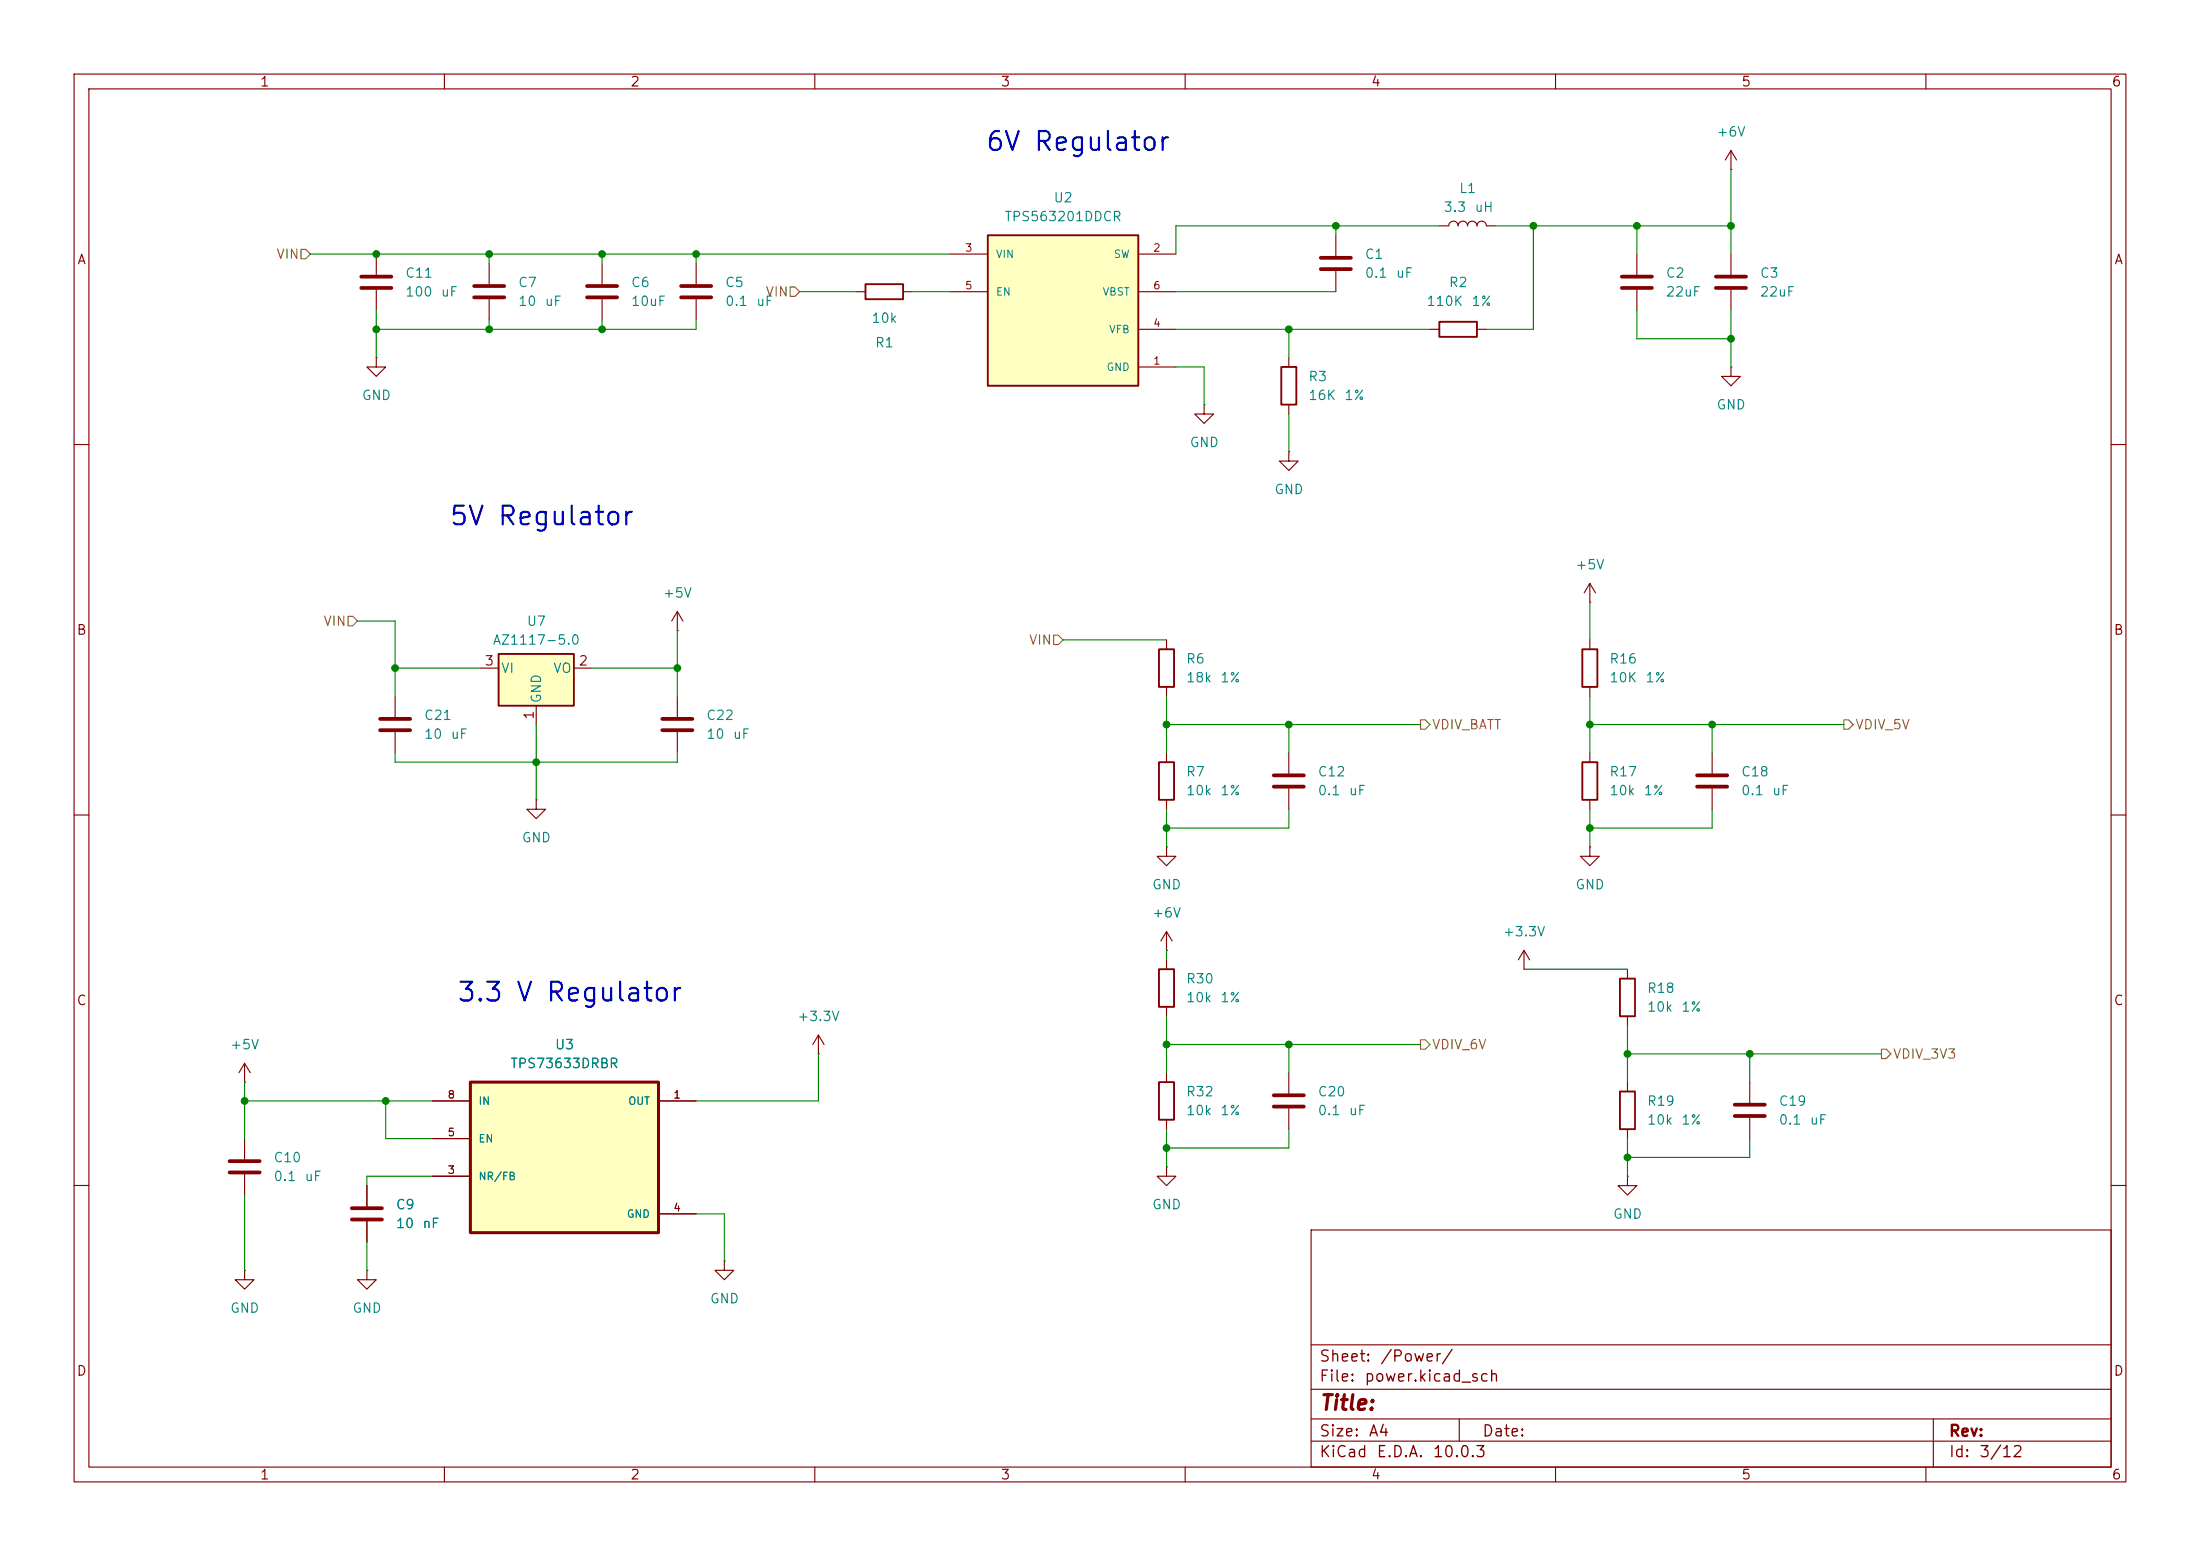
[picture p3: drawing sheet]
<svg xmlns="http://www.w3.org/2000/svg" width="297mm" height="210mm" viewBox="0 0 297 210" stroke-linecap="round" stroke-linejoin="round" font-family="sans-serif">
<g fill="none" stroke="#840000" stroke-width=".15">
<path d="M10 10h277v190h-277zM12 12h273v186h-273zM60 10v2M110 10v2M160 10v2M210 10v2M260 10v2M94 35.6v2.8M115.6 39.4h1.2M121.9 39.4h1.3M50.8 48.3v1.2h1.3l-1.3 1.3-1.3-1.3h1.3M50.8 48.3h.1"/>
<path d="M94 40.4v2.8M10 60h2M285 60h2M10 110h2M157.5 101.6v1.3M157.5 108v1.2M174 101.6v2.8M174 106.4v2.8M214.6 101.6v1.3M214.6 108v1.2M285 110h2M157.5 157.5v1.3h1.2l-1.2 1.2-1.3-1.2h1.3"/>
<path d="M157.5 157.5h.1M174 144.8v2.8M174 149.6v2.8M236.2 146.1v2.7M236.2 150.9v2.8M10 160h2M177 166h108v32h-108zM285 160h2M60 198v2M110 198v2M160 198v2M177 194.5h108"/>
<path d="M177 191.5h108M177 187.5h108M177 181.5h108M197 191.5v3M210 198v2M260 198v2M261 191.5v6.5"/>
</g>
<path d="M116.8 38.4h5.1v2h-5.1zM156.5 102.9h2v5.1h-2zM213.6 102.9h2v5.1h-2z" fill="none" stroke="#840000" stroke-width=".25"/>
<path d="M91.9 38.6h4.1M91.9 40.1h4.1M172 104.6h4M172 106.2h4M172 147.8h4M172 149.4h4M234.2 149.1h4.1M234.2 150.6h4.1" fill="none" stroke="#840000" stroke-width=".51"/>
<path d="M67.3 88.3h10.2v7h-10.2z" fill="#ffffc2"/>
<path d="M194.3 43.4h5.1v2.1h-5.1zM67.3 88.3h10.2v7h-10.2zM156.5 130.8h2v5.1h-2zM218.7 132.1h2v5.1h-2zM156.5 146.1h2v5h-2zM218.7 147.3h2v5.1h-2z" fill="none" stroke="#840000" stroke-width=".25"/>
<g fill="none" stroke="#840000" stroke-width=".15">
<path d="M50.8 34.3v2.8M50.8 39.1v2.8M66 35.6v2.8M81.3 35.6v2.8M180.3 31.8v2.7M180.3 36.6v2.8M194.3 30.5h1.3a.64 .64 0 0 1 .6-.7 .64 .64 0 0 1 .6 .7 .64 .64 0 0 1 .7-.7 .64 .64 0 0 1 .6 .7 .64 .64 0 0 1 .7-.7 .64 .64 0 0 1 .6 .7 .64 .64 0 0 1 .6-.7 .64 .64 0 0 1 .7 .7h1.2M221 34.3v2.8M221 39.1v2.8M233.7 22.9h.1M233.7 20.3v2.6M233.7 34.3v2.8"/>
<path d="M233.7 39.1v2.8M233.7 20.3l-.8 1.3M233.7 20.3l.7 1.3M66 40.4v2.8M81.3 40.4v2.8M162.6 54.6v1.3h1.2l-1.2 1.3-1.3-1.3h1.3M162.6 54.6h.1M193 44.5h1.3M199.4 44.5h1.3M233.7 49.5v1.3h1.2l-1.2 1.3-1.3-1.3h1.3M233.7 49.5h.1M64.8 90.2h2.5"/>
<path d="M72.4 95.3v2.5M77.5 90.2h2.5M91.4 85.1h.1M91.4 82.6l-.7 1.2M91.4 82.6l.8 1.2M91.4 82.6v2.5M91.4 94v2.8M91.4 98.8v2.8M72.4 108v1.2h1.3l-1.3 1.3-1.3-1.3h1.3M72.4 108h.1M157.5 114.3v1.3h1.2l-1.2 1.2-1.3-1.2h1.3M157.5 114.3h.1"/>
<path d="M214.6 114.3v1.3h1.3l-1.3 1.2-1.2-1.2h1.2M214.6 114.3h.1M231.1 101.6v2.8M231.1 106.4v2.8M110.5 139.7l-.8 1.3M110.5 139.7l.8 1.3M110.5 139.7v2.5M157.5 128.3h.1M157.5 125.7v2.6M157.5 129.5v1.3M157.5 135.9v1.3M157.5 125.7l-.8 1.3"/>
<path d="M157.5 125.7l.7 1.3M205.7 130.8h.1M205.7 128.3l-.7 1.2M205.7 128.3l.8 1.2M205.7 128.3v2.5M219.7 130.8v1.3M219.7 137.2v1.2M33 146.1h.1M33 143.5v2.6M33 153.7v2.8M33 158.5v2.8M33 143.5l-.7 1.3"/>
<path d="M33 143.5l.8 1.3M110.5 142.2h.1M157.5 144.8v1.3M157.5 151.1v1.3M219.7 146.1v1.2M219.7 152.4v1.3M33 171.5v1.2h1.3l-1.3 1.3-1.3-1.3h1.3M33 171.5h.1M49.5 171.5v1.2h1.3l-1.3 1.3-1.2-1.3h1.2M49.5 171.5h.1M49.5 160v2.8M49.5 164.8v2.8"/>
<path d="M97.8 170.2v1.3h1.3l-1.3 1.2-1.3-1.2h1.3M97.8 170.2h.1"/>
</g>
<g fill="none" stroke="#840000" stroke-width=".51">
<path d="M48.8 37.3h4M48.8 38.9h4M64 38.6h4.1M79.2 38.6h4.1M178.3 34.8h4.1M178.3 36.3h4.1M218.9 37.3h4.1M218.9 38.9h4.1M231.6 37.3h4.1M231.6 38.9h4.1M64 40.1h4.1M79.2 40.1h4.1"/>
<path d="M89.4 97h4.1M89.4 98.6h4.1M229.1 104.6h4.1M229.1 106.2h4.1M31 156.7h4.1M31 158.2h4.1M47.5 163.1h4.1M47.5 164.6h4.1"/>
</g>
<path d="M63.5 146.1h25.4v20.3h-25.4z" fill="#ffffc2"/>
<path d="M63.5 146.1h25.4v20.3h-25.4z" fill="none" stroke="#840000" stroke-width=".41"/>
<path d="M53.3 94v2.8M53.3 98.8v2.8M58.4 148.6h5.1M58.4 158.8h5.1M58.4 153.7h5.1M88.9 148.6h5.1M88.9 163.8h5.1" fill="none" stroke="#840000" stroke-width=".15"/>
<path d="M51.3 97h4.1M51.3 98.6h4.1" fill="none" stroke="#840000" stroke-width=".51"/>
<path d="M133.3 31.8h20.4v20.3h-20.4z" fill="#ffffc2"/>
<path d="M133.3 31.8h20.4v20.3h-20.4zM173 49.5h2v5.1h-2zM156.5 87.6h2v5.1h-2zM213.6 87.6h2v5.1h-2z" fill="none" stroke="#840000" stroke-width=".25"/>
<g fill="none" stroke="#840000" stroke-width=".15">
<path d="M128.3 34.3h5M128.3 39.4h5M153.7 34.3h5M153.7 39.4h5M153.7 49.5h5M153.7 44.5h5M174 48.3v1.2M174 54.6v1.3M174 61v1.2h1.3l-1.3 1.3-1.3-1.3h1.3M174 61h.1M214.6 78.7l-.7 1.3M214.6 78.7l.8 1.3"/>
<path d="M214.6 78.7v2.6M157.5 86.4v1.2M157.5 92.7v1.3M214.6 81.3h.1M214.6 86.4v1.2M214.6 92.7v1.3M58.4 148.6h5.1M58.4 158.8h5.1M58.4 153.7h5.1M88.9 148.6h5.1M219.7 158.8v1.2h1.3l-1.3 1.3-1.3-1.3h1.3M219.7 158.8h.1"/>
<path d="M49.5 160v2.8M49.5 164.8v2.8M88.9 163.8h5.1"/>
</g>
<path d="M40.6 33.7h.7l.6 .6-.6 .6h-.7zM106.7 38.7h.6l.6 .7-.6 .6h-.6zM47 83.2h.6l.7 .6-.7 .7h-.6zM142.2 85.7h.7l.6 .7-.6 .6h-.7zM191.8 97.2h.6l.6 .6-.6 .6h-.6zM248.9 97.2h.7l.6 .6-.6 .6h-.7zM191.8 140.3h.6l.6 .7-.6 .6h-.6zM254 141.6h.6l.7 .6-.7 .7h-.6z" fill="none" stroke="#848400" stroke-width=".15"/>
<g fill="none" stroke="#008400" stroke-width=".15">
<path d="M41.9 34.3h86.4M66 34.3v1.3M81.3 34.3v1.3M94 34.3v1.3M107.9 39.4h7.7M123.2 39.4h5.1M158.7 39.4h21.6M180.3 30.5v1.3M194.3 30.5h-35.6v3.8M201.9 30.5h31.8M207 30.5v14h-6.3M221 30.5v3.8"/>
<path d="M233.7 22.9v11.4M50.8 41.9v6.4M66 43.2v1.3M81.3 43.2v1.3M94 43.2v1.3h-43.2M158.7 49.5h3.9v5.1M158.7 44.5h34.3M174 44.5v3.8M174 55.9v5.1M221 41.9v3.8h12.7M233.7 41.9v7.6M48.3 83.8h5v10.2"/>
<path d="M53.3 90.2h11.5M72.4 97.8v10.2M80 90.2h11.4M91.4 85.1v8.9M143.5 86.4h14M157.5 94v7.6M157.5 97.8h34.3M174 97.8v3.8M214.6 97.8h34.3M214.6 81.3v5.1M214.6 94v7.6M231.1 97.8v3.8"/>
<path d="M53.3 101.6v1.3h38.1v-1.3M157.5 109.2v5.1M174 109.2v2.6h-16.5M214.6 109.2v5.1M231.1 109.2v2.6h-16.5M157.5 128.3v1.2M157.5 137.2v7.6M205.7 130.8h14M219.7 138.4v7.7M33 148.6h25.4M33 146.1v7.6M52.1 148.6v5.1h6.3"/>
<path d="M58.4 158.8h-8.9v1.2M110.5 142.2v6.4h-16.5M157.5 152.4v5.1M157.5 141h34.3M174 152.4v2.5h-16.5M174 141v3.8M219.7 153.7v5.1M219.7 142.2h34.3M236.2 142.2v3.9M236.2 153.7v2.5h-16.5M33 161.3v10.2M49.5 167.6v3.9"/>
<path d="M94 163.8h3.8v6.4"/>
</g>
<g fill="#008400" stroke="#008400" stroke-width=".14">
<circle cx="53.3" cy="90.2" r=".46"/>
<circle cx="50.8" cy="34.3" r=".46"/>
<circle cx="50.8" cy="44.5" r=".46"/>
<circle cx="91.4" cy="90.2" r=".46"/>
<circle cx="66" cy="34.3" r=".46"/>
<circle cx="66" cy="44.5" r=".46"/>
<circle cx="207" cy="30.5" r=".46"/>
<circle cx="233.7" cy="30.5" r=".46"/>
<circle cx="233.7" cy="45.7" r=".46"/>
<circle cx="174" cy="44.5" r=".46"/>
<circle cx="221" cy="30.5" r=".46"/>
<circle cx="180.3" cy="30.5" r=".46"/>
<circle cx="157.5" cy="97.8" r=".46"/>
<circle cx="174" cy="97.8" r=".46"/>
<circle cx="157.5" cy="141" r=".46"/>
<circle cx="157.5" cy="154.9" r=".46"/>
<circle cx="157.5" cy="111.8" r=".46"/>
<circle cx="219.7" cy="156.2" r=".46"/>
<circle cx="219.7" cy="142.2" r=".46"/>
<circle cx="72.4" cy="102.9" r=".46"/>
<circle cx="52.1" cy="148.6" r=".46"/>
<circle cx="33" cy="148.6" r=".46"/>
<circle cx="231.1" cy="97.8" r=".46"/>
<circle cx="214.6" cy="111.8" r=".46"/>
<circle cx="174" cy="141" r=".46"/>
<circle cx="214.6" cy="97.8" r=".46"/>
<circle cx="236.2" cy="142.2" r=".46"/>
<circle cx="81.3" cy="34.3" r=".46"/>
<circle cx="81.3" cy="44.5" r=".46"/>
<circle cx="94" cy="34.3" r=".46"/>
</g>
<g font-size="2.5" fill="#0000c2">
<text x="132.9" y="21">6V Regulator</text>
<text x="60.5" y="71.5">5V Regulator</text>
<text x="61.6" y="135.8">3.3 V Regulator</text>
</g>
<text font-size="2" fill="#840000" x="178" y="190.8">Title:</text>
<g font-size="1.5" fill="#840000">
<text x="178" y="184.2">Sheet:</text>
<text x="186.2" y="184.2">/Power/</text>
<text x="178" y="186.9">File:</text>
<text x="184.1" y="186.9">power.kicad_sch</text>
<text x="178" y="197.1">KiCad</text>
<text x="178" y="194.3">Size:</text>
<text x="184.7" y="194.3">A4</text>
<text x="185.7" y="197.1">E.D.A.</text>
<text x="193.3" y="197.1">10.0.3</text>
<text x="200" y="194.3">Date:</text>
<text x="263" y="194.3">Rev:</text>
<text x="263" y="197.1">Id:</text>
<text x="267.1" y="197.1">3/12</text>
</g>
<g font-size="1.3" fill="#840000">
<text x="35" y="12">1</text>
<text x="85" y="12">2</text>
<text x="135" y="12">3</text>
<text x="185" y="12">4</text>
<text x="235" y="12">5</text>
<text x="285" y="12">6</text>
<text x="10.3" y="36">A</text>
<text x="285.3" y="36">A</text>
<text x="10.3" y="86">B</text>
<text x="285.3" y="86">B</text>
<text x="65.3" y="90.1">3</text>
<text x="78" y="90.1">2</text>
<text x="72.4" y="97.2" transform="rotate(-90 72.4 97.2)">1</text>
<text x="10.3" y="136">C</text>
<text x="285.3" y="136">C</text>
<text x="10.3" y="186">D</text>
<text x="285.3" y="186">D</text>
<text x="35" y="200">1</text>
<text x="85" y="200">2</text>
<text x="135" y="200">3</text>
<text x="185" y="200">4</text>
<text x="235" y="200">5</text>
<text x="285" y="200">6</text>
</g>
<g font-size="1.3" fill="#008484">
<text x="231.6" y="18.8">+6V</text>
<text x="142.1" y="27.6">U2</text>
<text x="194.8" y="28.9">3.3</text>
<text x="196.9" y="26.4">L1</text>
<text x="199" y="28.9">uH</text>
<text x="135.5" y="30.2">TPS563201DDCR</text>
<text x="184.2" y="35.3">C1</text>
<text x="54.6" y="40.3">100</text>
<text x="54.6" y="37.8">C11</text>
<text x="59.4" y="40.3">uF</text>
<text x="69.9" y="39.1">C7</text>
<text x="69.9" y="41.6">10</text>
<text x="73.4" y="41.6">uF</text>
<text x="85.1" y="39.1">C6</text>
<text x="85.1" y="41.6">10uF</text>
<text x="97.8" y="39.1">C5</text>
<text x="97.8" y="41.6">0.1</text>
<text x="102" y="41.6">uF</text>
<text x="184.2" y="37.8">0.1</text>
<text x="188.4" y="37.8">uF</text>
<text x="192.5" y="41.6">110K</text>
<text x="195.5" y="39.1">R2</text>
<text x="198.6" y="41.6">1%</text>
<text x="224.8" y="37.8">C2</text>
<text x="224.8" y="40.3">22uF</text>
<text x="237.5" y="37.8">C3</text>
<text x="237.5" y="40.3">22uF</text>
<text x="117.6" y="43.9">10k</text>
<text x="118" y="47.2">R1</text>
<text x="176.5" y="51.8">R3</text>
<text x="48.8" y="54.3">GND</text>
<text x="176.5" y="54.3">16K</text>
<text x="181.4" y="54.3">1%</text>
<text x="231.6" y="55.6">GND</text>
<text x="160.5" y="60.7">GND</text>
<text x="172" y="67">GND</text>
<text x="212.6" y="77.2">+5V</text>
<text x="89.4" y="81">+5V</text>
<text x="66.4" y="87.3">AZ1117-5.0</text>
<text x="71" y="84.8">U7</text>
<text x="160" y="89.9">R6</text>
<text x="217.2" y="89.9">R16</text>
<text x="67.6" y="91.1">VI</text>
<text x="73.4" y="95" transform="rotate(-90 73.4 95)">GND</text>
<text x="74.6" y="91.1">VO</text>
<text x="160" y="92.4">18k</text>
<text x="164.6" y="92.4">1%</text>
<text x="217.2" y="92.4">10K</text>
<text x="222" y="92.4">1%</text>
<text x="57.2" y="97.5">C21</text>
<text x="57.2" y="100">10</text>
<text x="60.7" y="100">uF</text>
<text x="95.3" y="97.5">C22</text>
<text x="95.3" y="100">10</text>
<text x="98.8" y="100">uF</text>
<text x="160" y="105.1">R7</text>
<text x="160" y="107.7">10k</text>
<text x="164.6" y="107.7">1%</text>
<text x="177.8" y="105.1">C12</text>
<text x="177.8" y="107.7">0.1</text>
<text x="182" y="107.7">uF</text>
<text x="217.2" y="105.1">R17</text>
<text x="217.2" y="107.7">10k</text>
<text x="221.8" y="107.7">1%</text>
<text x="235" y="105.1">C18</text>
<text x="235" y="107.7">0.1</text>
<text x="239.2" y="107.7">uF</text>
<text x="70.4" y="114">GND</text>
<text x="155.4" y="120.4">GND</text>
<text x="155.4" y="124.2">+6V</text>
<text x="212.6" y="120.4">GND</text>
<text x="202.8" y="126.7">+3.3V</text>
<text x="160" y="133.1">R30</text>
<text x="160" y="135.6">10k</text>
<text x="164.6" y="135.6">1%</text>
<text x="222.3" y="134.3">R18</text>
<text x="222.3" y="136.9">10k</text>
<text x="226.9" y="136.9">1%</text>
<text x="31" y="141.9">+5V</text>
<text x="74.8" y="141.9">U3</text>
<text x="107.5" y="138.1">+3.3V</text>
<text x="68.8" y="144.5">TPS73633DRBR</text>
<text x="160" y="148.3">R32</text>
<text x="177.8" y="148.3">C20</text>
<text x="222.3" y="149.6">R19</text>
<text x="240" y="149.6">C19</text>
<text x="160" y="150.8">10k</text>
<text x="164.6" y="150.8">1%</text>
<text x="177.8" y="150.8">0.1</text>
<text x="182" y="150.8">uF</text>
<text x="222.3" y="152.1">10k</text>
<text x="226.9" y="152.1">1%</text>
<text x="240" y="152.1">0.1</text>
<text x="244.2" y="152.1">uF</text>
<text x="36.8" y="157.2">C10</text>
<text x="36.8" y="159.7">0.1</text>
<text x="41" y="159.7">uF</text>
<text x="53.3" y="163.5">C9</text>
<text x="53.3" y="166.1">10</text>
<text x="56.9" y="166.1">nF</text>
<text x="155.4" y="163.5">GND</text>
<text x="217.7" y="164.8">GND</text>
<text x="31" y="177.5">GND</text>
<text x="47.5" y="177.5">GND</text>
<text x="95.8" y="176.2">GND</text>
</g>
<g font-size="1.3" fill="#848400">
<text x="37.2" y="35.3">VIN</text>
<text x="103.3" y="40.3">VIN</text>
<text x="43.6" y="84.8">VIN</text>
<text x="138.8" y="87.3">VIN</text>
<text x="193.2" y="98.8">VDIV_BATT</text>
<text x="250.4" y="98.8">VDIV_5V</text>
<text x="193.2" y="141.9">VDIV_6V</text>
<text x="255.5" y="143.2">VDIV_3V3</text>
</g>
<g font-size="1" fill="#840000">
<text x="130.2" y="34.2">3</text>
<text x="155.6" y="34.2">2</text>
<text x="130.2" y="39.3">5</text>
<text x="155.6" y="39.3">6</text>
<text x="155.6" y="44.4">4</text>
<text x="155.6" y="49.5">1</text>
<text x="60.3" y="148.5">8</text>
<text x="90.8" y="148.5">1</text>
<text x="60.3" y="153.6">5</text>
<text x="60.3" y="158.7">3</text>
<text x="90.8" y="163.8">4</text>
</g>
<g font-size="1" fill="#008484">
<text x="134.4" y="35.1">VIN</text>
<text x="150.3" y="35.1">SW</text>
<text x="134.4" y="40.1">EN</text>
<text x="148.8" y="40.1">VBST</text>
<text x="149.6" y="45.2">VFB</text>
<text x="149.3" y="50.3">GND</text>
<text x="64.5" y="149.4">IN</text>
<text x="84.7" y="149.4">OUT</text>
<text x="64.5" y="154.4">EN</text>
<text x="64.5" y="159.5">NR/FB</text>
<text x="84.5" y="164.6">GND</text>
</g>
</svg>
